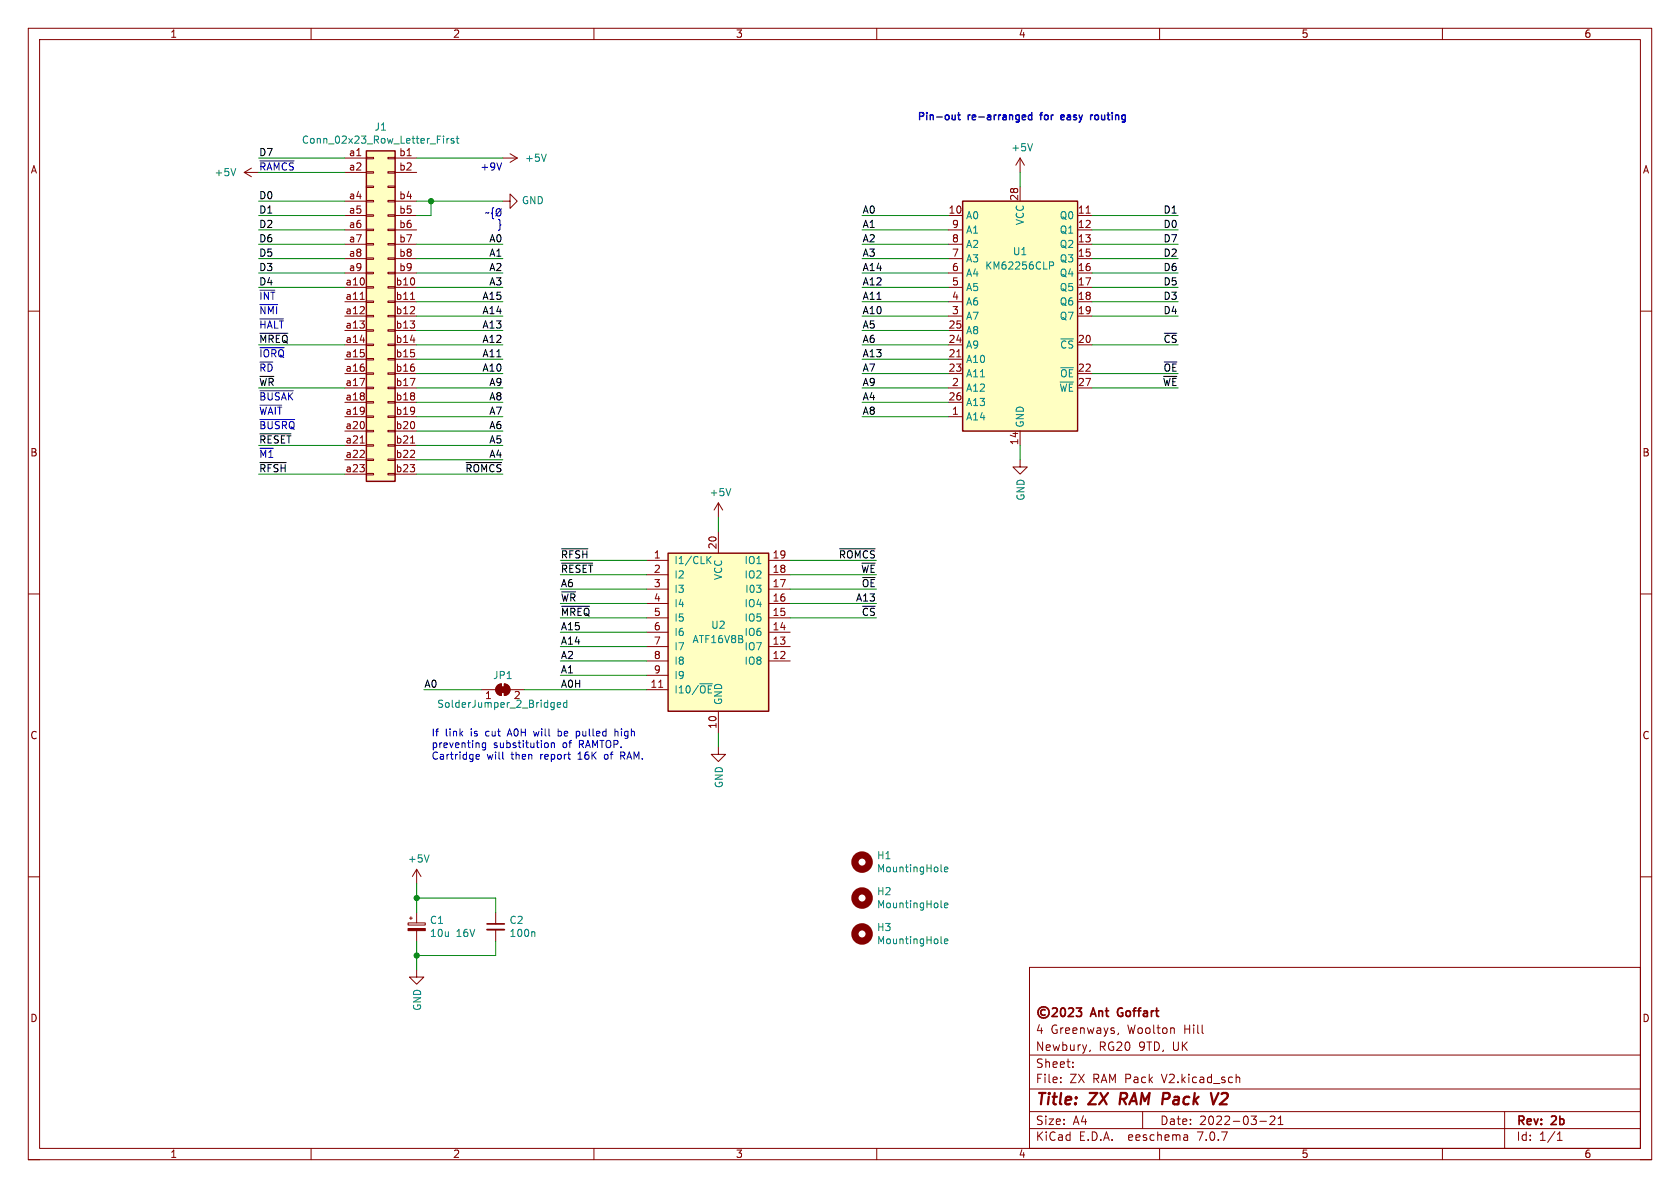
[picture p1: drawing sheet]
<svg xmlns="http://www.w3.org/2000/svg" width="297mm" height="210mm" viewBox="0 0 297 210" stroke-linecap="round" stroke-linejoin="round" font-family="sans-serif">
<g fill="none" stroke="#840000" stroke-width=".18">
<path d="M5 5h287v200h-287zM7 7h283v196h-283zM55 5v2M105 5v2M155 5v2M205 5v2M255 5v2M43.2 30.5l1.2 .7M43.2 30.5h2.5M44.4 29.7l-1.2 .8M61 30.5h3.8M61 27.9h3.8"/>
<path d="M61 38.1h3.8M61 35.6h3.8M64.8 38h1.2v.2h-1.2zM64.8 35.4h1.2v.3h-1.2zM64.8 32.9h1.2v.2h-1.2zM64.8 30.4h1.2v.2h-1.2zM64.8 27.8h1.2v.3h-1.2zM68.6 38h1.2v.2h-1.2zM68.6 35.4h1.2v.3h-1.2zM68.6 32.9h1.2v.2h-1.2zM68.6 30.4h1.2v.2h-1.2zM68.6 27.8h1.2v.3h-1.2z"/>
<path d="M69.8 30.5h3.9M69.8 27.9h3.9M69.8 38.1h3.9M69.8 35.6h3.9M88.9 35.6h1.3v-1.3l1.2 1.3-1.2 1.2v-1.2M88.9 27.9h2.5M90.2 27.2l1.2 .7M91.4 27.9l-1.2 .8M167.6 38.1h2.6M180.3 27.9v2.6M180.3 33v2.6M180.3 27.9l-.7 1.3"/>
<path d="M180.3 27.9l.8 1.3M190.5 38.1h2.5M192 37.7h.7M5 55h2M61 40.6h3.8M61 43.2h3.8M61 45.7h3.8M61 48.3h3.8M61 50.8h3.8M61 53.3h3.8M61 55.9h3.8M61 58.4h3.8"/>
<path d="M63.7 52.9h.7M64.8 58.3h1.2v.2h-1.2zM64.8 55.8h1.2v.2h-1.2zM64.8 53.2h1.2v.3h-1.2zM64.8 50.7h1.2v.2h-1.2zM64.8 48.1h1.2v.3h-1.2zM64.8 45.6h1.2v.2h-1.2zM64.8 43.1h1.2v.2h-1.2zM64.8 40.5h1.2v.3h-1.2zM68.6 58.3h1.2v.2h-1.2zM68.6 55.8h1.2v.2h-1.2zM68.6 53.2h1.2v.3h-1.2z"/>
<path d="M68.6 50.7h1.2v.2h-1.2zM68.6 48.1h1.2v.3h-1.2zM68.6 45.6h1.2v.2h-1.2zM68.6 43.1h1.2v.2h-1.2zM68.6 40.5h1.2v.3h-1.2zM69.8 40.6h3.9M69.8 43.2h3.9M69.8 45.7h3.9M69.8 48.3h3.9M69.8 50.8h3.9M69.8 53.3h3.9M69.8 55.9h3.9"/>
<path d="M69.8 58.4h3.9M72.6 52.9h.7M167.6 40.6h2.6M167.6 43.2h2.6M167.6 45.7h2.6M167.6 48.3h2.6M167.6 50.8h2.6M167.6 53.3h2.6M167.6 55.9h2.6M167.6 58.4h2.6M190.5 40.6h2.5M190.5 43.2h2.5"/>
<path d="M190.5 45.7h2.5M190.5 48.3h2.5M190.5 50.8h2.5M190.5 53.3h2.5M190.5 55.9h2.5M290 55h2M61 73.7h3.8M61 68.6h3.8M61 61h3.8M61 63.5h3.8M61 66h3.8M61 71.1h3.8"/>
<path d="M61 76.2h3.8M61 78.7h3.8M63.7 78.3h.7M64.8 78.6h1.2v.3h-1.2zM64.8 76.1h1.2v.2h-1.2zM64.8 73.5h1.2v.3h-1.2zM64.8 71h1.2v.2h-1.2zM64.8 68.5h1.2v.2h-1.2zM64.8 65.9h1.2v.3h-1.2zM64.8 63.4h1.2v.2h-1.2zM64.8 60.8h1.2v.3h-1.2zM68.6 78.6h1.2v.3h-1.2z"/>
<path d="M68.6 76.1h1.2v.2h-1.2zM68.6 73.5h1.2v.3h-1.2zM68.6 71h1.2v.2h-1.2zM68.6 68.5h1.2v.2h-1.2zM68.6 65.9h1.2v.3h-1.2zM68.6 63.4h1.2v.2h-1.2zM68.6 60.8h1.2v.3h-1.2zM69.8 73.7h3.9M69.8 68.6h3.9M69.8 61h3.9M69.8 63.5h3.9M69.8 66h3.9"/>
<path d="M69.8 71.1h3.9M69.8 76.2h3.9M69.8 78.7h3.9M72.6 78.3h.7M167.6 73.7h2.6M167.6 68.6h2.6M167.6 61h2.6M167.6 63.5h2.6M167.6 66h2.6M167.6 71.1h2.6M169.2 63.1h.7M180.3 76.2v2.5"/>
<path d="M190.5 68.6h2.5M190.5 61h2.5M190.5 66h2.5M61 81.3h3.8M61 83.8h3.8M64.8 83.7h1.2v.2h-1.2zM64.8 81.2h1.2v.2h-1.2zM68.6 83.7h1.2v.2h-1.2zM68.6 81.2h1.2v.2h-1.2zM69.8 81.3h3.9M69.8 83.8h3.9M114.3 99.1h3.8"/>
<path d="M127 88.9l-.8 1.3M127 88.9v2.5M127 94v3.8M127 88.9l.8 1.3M135.9 99.1h3.8M180.3 81.3v1.3h1.3l-1.3 1.2-1.2-1.2h1.2M5 105h2M114.3 116.8h3.8M114.3 114.3h3.8M114.3 111.8h3.8M114.3 109.2h3.8M114.3 106.7h3.8"/>
<path d="M114.3 104.1h3.8M114.3 101.6h3.8M114.3 119.4h3.8M135.9 116.8h3.8M135.9 114.3h3.8M135.9 111.8h3.8M135.9 109.2h3.8M135.9 106.7h3.8M135.9 104.1h3.8M135.9 101.6h3.8M290 105h2M85.1 121.9h2.5"/>
<path d="M88 121.2l.6-.3v2a1.02 1.02 0 0 1-.9-.6 1.02 1.02 0 0 1 .3-1.1zM89.2 120.9a1.02 1.02 0 0 1 1 1 1.02 1.02 0 0 1-1 1zM90.2 121.9h2.5M114.3 121.9h3.8M116.4 121.5h.8M127 132.1v1.3h1.3l-1.3 1.2-1.3-1.2h1.3M127 125.7v3.8M5 155h2M73.7 153.7v2.5M73.7 153.7l-.8 1.2M73.7 153.7l.7 1.2M290 155h2"/>
<path d="M72.1 163.1h3.1v.4h-3.1zM72.4 162.3h.5M72.6 162.1v.5M73.7 171.5v1.2h1.2l-1.2 1.3-1.3-1.3h1.3M73.7 161.3v1.8M73.7 164.5v1.9M87.6 161.3v2M87.6 164.3v2.1M182 171h108v32h-108zM182 199.5h108M182 196.5h108M182 192.5h108"/>
<path d="M182 186.5h108M187.5 191.3v.1M187.5 190.5v.1M189.7 188.6v.1M189.7 187.8v.1M192.7 185.6l-.1 .3M197.7 182.6l-.1 .3M202 196.5v3M218.6 190.5h.5l.1 .9M222.7 198.2h1.2M224.5 197.4l.6-.1 .2 .1 .1 .3-.9 1.1h.9M226 198.8h.8"/>
<path d="M226 197.7l.4-.4v1.5M266 196.5v6.5M5 205h2M55 203v2M105 203v2M155 203v2M205 203v2M209.9 200.7l.1 .9M210 201.5l-.2 .1M210 201h-.2M255 203v2M275.3 201.6h.9"/>
<path d="M275.3 200.5l.4-.4v1.5M290 205h2"/>
</g>
<path d="M198.2 193.2l-.3 2M215.4 193.2l-.9 2M216.3 193.2l-.3 .2M216.9 194.1l-1.3 1.1h1.3" fill="none" stroke="#840000" stroke-width=".4"/>
<g fill="none" stroke="#840000" stroke-width=".3">
<path d="M86.1 163.3h3.1M184.8 178.5a.52 .52 0 0 0-.8 .5 .52 .52 0 0 0 .8 .4M186.1 178.3l.5-.1 .2 .1 .1 .3-.9 1.1h.9M187.6 178.3l.2-.1a.81 .81 0 0 1 .6 .6 .81 .81 0 0 1-.3 .8l-.1 .1a.81 .81 0 0 1-.4-1.4zM188.9 178.3l.6-.1 .2 .1 .1 .3-1 1.1h1M190.3 178.2h.9l-.5 .6 .4 .1v.6l-.2 .2h-.4l-.2-.2M197.7 178.4l-.1 .4 .1 .7"/>
<circle cx="184.5" cy="179" r="1"/>
</g>
<g fill="#840000" stroke="#840000" stroke-width=".18">
<path d="M72.1 164.1h3.1v.4h-3.1z"/>
<path d="M88.4 121.4h1v1h-1z"/>
<path d="M88 121.2l.6-.3v2a1.02 1.02 0 0 1-.9-.6 1.02 1.02 0 0 1 .3-1.1z"/>
<path d="M89.2 120.9a1.02 1.02 0 0 1 1 1 1.02 1.02 0 0 1-1 1z"/>
</g>
<g fill="none" stroke="#008484" stroke-width=".18">
<path d="M41.7 29.8l-.4 1.3M78.4 24v.2M78.4 24.5v.8M79 24.5v.8M79.4 24.5l-.4 .2M80.2 24.5h-.3l-.2 .2 .1 .1 .4 .2v.3h-.5M80.6 24.5h.5M80.8 24v1.1l.3 .2M96.6 27.2l-.5 1.3M182.5 25.4l-.4 1.3M185.5 46.3h.5l.3 .2-.2 .4-.6 .1M125.2 98.9l.5 .7"/>
<path d="M125.7 98.4l-.7 .7M129.2 86.4l-.4 1.2M97.6 124.2l.4 .1M98 124.2v1l-.3 .3M98 125h-.4M98.5 124.6l.6-.1v-.2l-.4-.1-.2 .2 .1 .6h.5M100.2 124.3l-.4-.1-.2 .2 .1 .6h.5M100.2 123.8v1.2M75.9 151.1l-.5 1.3M166.4 153.9l.1 .2M167 153.7l.6-.1-.1-.3h-.4l-.1 .2v.6h.5M94.4 164.7l.2 .2v.7"/>
<path d="M166.4 160.3l.1 .2M166.4 166.6l.1 .2M167 160l.6-.1-.1-.2-.4-.1-.1 .2v.6h.5M167 166.4l.6-.1-.1-.3h-.4l-.1 .2v.6h.5"/>
</g>
<path d="M86.1 164.3h3.1" fill="none" stroke="#840000" stroke-width=".33"/>
<g fill="none" stroke="#840000" stroke-width="1.3">
<circle cx="152.4" cy="152.4" r="1.27"/>
<circle cx="152.4" cy="158.7" r="1.27"/>
<circle cx="152.4" cy="165.1" r="1.27"/>
</g>
<g fill="#ffffc2" stroke="#ffffc2" stroke-width=".18">
<path d="M170.2 35.6h20.3v40.6h-20.3z"/>
<path d="M118.1 97.8h17.8v27.9h-17.8z"/>
<path d="M64.8 26.7h5v58.4h-5z"/>
</g>
<path d="M64.8 26.7h5v58.4h-5zM170.2 35.6h20.3v40.6h-20.3zM118.1 97.8h17.8v27.9h-17.8z" fill="none" stroke="#840000" stroke-width=".25"/>
<path d="M45.9 58.9h5M45.9 76.7h5.5M45.9 81.8h4.7M82.4 81.8h6.3M99.3 97h4.6M99.3 99.6h5.5M148.4 97h6.3M99.3 107.2h4.9" fill="none" stroke="#000" stroke-width=".18"/>
<g fill="none" stroke="#0000c2" stroke-width=".18">
<path d="M45.9 28.4h6.1M86.4 37.6l-.6 .1M87.3 36.7l-.3 .2v.6l-.1 .2 .1 .2v.6l.3 .2M87.9 37l.1-.1a.43 .43 0 0 1 .6 .4v.5a.42 .42 0 0 1-.5 .4 .42 .42 0 0 1-.4-.4v-.5zM88.6 36.9l-.9 1.3M88.7 28.8l-.4 1.3M45.9 53.8h3.2M45.9 56.4h4.2M45.9 74.2h6.2M45.9 61.5h4.3M45.9 71.6h3.9M45.9 69.1h6"/>
<path d="M84.2 133.8l.6-.1-.1-.3h-.4l-.1 .1v.6h.5M85.3 132.5l.3 .1M85.9 131.3v1l-.2 .2M85.9 131.4l-.4-.1-.2 .3 .1 .5h.5M88.9 134.1l.2 .1M94.3 129.3l.3 .8M96.5 131.3l.3 .1 .1 .2v.4l-.4 .2M97.5 131.4l.1-.1 .4 .1v.8M97.5 131.3v.9M98.7 128.8v1.3M98.7 130.1h.3M99 129.3h-.3"/>
<path d="M102 129.3l.4 .1M102.2 134.2h.7M102.3 133.2l-.1 .1M102.4 130l-.4 .1M107 133.4l-.2 .2 .2 .5M108.7 129.4l.2-.1h.3l.1 .8M108.7 128.8v1.3M109.7 132.9v1.3M109.7 133.6h.5M110 133.6l.5 .6"/>
</g>
<path d="M169.5 19.9v1.1l.3 .2M182.4 19.9v1.3M168.9 20.3v.9M168.9 21.1l-.4 .1M169.3 20.3h.5M182.4 20.4l-.4-.1-.2 .3 .1 .5h.5M188 20.3h-.3l-.1 .2v.6l.4 .1M188.2 20.6l-.6 .1M193.2 20.3l-.3 .1M193.8 20.3l-.3 .3v.3l.3 .3" fill="none" stroke="#0000c2" stroke-width=".25"/>
<g fill="none" stroke="#008400" stroke-width=".18">
<path d="M45.7 38.1h15.3M45.7 27.9h15.3M45.7 35.6h15.3M45.7 30.5h15.3M73.7 27.9h15.2M73.7 35.6h15.2M76.2 35.6v2.5h-2.5M152.4 38.1h15.2M180.3 30.5v2.5M193 38.1h15.3M45.7 40.6h15.3M45.7 45.7h15.3"/>
<path d="M45.7 48.3h15.3M45.7 50.8h15.3M45.7 43.2h15.3M73.7 58.4h15.2M73.7 53.3h15.2M73.7 45.7h15.2M73.7 48.3h15.2M73.7 50.8h15.2M73.7 43.2h15.2M73.7 55.9h15.2M152.4 58.4h15.2M152.4 53.3h15.2"/>
<path d="M152.4 40.6h15.2M152.4 45.7h15.2M152.4 48.3h15.2M152.4 50.8h15.2M152.4 43.2h15.2M152.4 55.9h15.2M193 53.3h15.3M193 40.6h15.3M193 45.7h15.3M193 48.3h15.3M193 50.8h15.3M193 43.2h15.3"/>
<path d="M193 55.9h15.3M45.7 68.6h15.3M45.7 61h15.3M45.7 78.7h15.3M73.7 68.6h15.2M73.7 61h15.2M73.7 63.5h15.2M73.7 66h15.2M73.7 71.1h15.2M73.7 73.7h15.2M73.7 78.7h15.2M73.7 76.2h15.2"/>
<path d="M152.4 68.6h15.2M152.4 61h15.2M152.4 63.5h15.2M152.4 66h15.2M152.4 71.1h15.2M152.4 73.7h15.2M180.3 78.7v2.6M193 68.6h15.3M193 61h15.3M193 66h15.3M45.7 83.8h15.3M73.7 83.8h15.2"/>
<path d="M73.7 81.3h15.2M99.1 99.1h15.2M127 91.4v2.6M139.7 99.1h15.2M99.1 109.2h15.2M99.1 116.8h15.2M99.1 114.3h15.2M99.1 111.8h15.2M99.1 119.4h15.2M99.1 101.6h15.2M99.1 106.7h15.2M99.1 104.1h15.2"/>
<path d="M139.7 109.2h15.2M139.7 101.6h15.2M139.7 106.7h15.2M139.7 104.1h15.2M74.9 121.9h10.2M92.7 121.9h21.6M127 129.5v2.6M73.7 156.2v5.1M73.7 158.8h13.9v2.5M73.7 166.4v5.1M87.6 166.4v2.5h-13.9"/>
</g>
<g fill="#008400" stroke="#008400" stroke-width=".18">
<circle cx="73.7" cy="158.8" r=".46"/>
<circle cx="73.7" cy="168.9" r=".46"/>
<circle cx="76.2" cy="35.6" r=".46"/>
</g>
<g font-size="2.8" fill="#840000">
<text x="183" y="195.9">Title:</text>
<text x="192.7" y="195.9">ZX</text>
<text x="198.8" y="195.9">RAM Pack</text>
<text x="216.6" y="195.9">V2</text>
</g>
<g font-size="2.1" fill="#840000">
<text x="183" y="183">4</text>
<text x="183" y="186">Newbury,</text>
<text x="185.7" y="183">Greenways,</text>
<text x="193" y="180.2">Ant</text>
<text x="194.2" y="186">RG20</text>
<text x="198.3" y="180.2">Goffart</text>
<text x="199.4" y="183">Woolton</text>
<text x="201.4" y="186">9TD,</text>
<text x="207.5" y="186">UK</text>
<text x="209.5" y="183">Hill</text>
<text x="183" y="191.7">File:</text>
<text x="183" y="189">Sheet:</text>
<text x="189.1" y="191.7">ZX</text>
<text x="193.2" y="191.7">RAM Pack</text>
<text x="205.7" y="191.7">V2.kicad_sch</text>
<text x="183" y="201.9">KiCad</text>
<text x="183" y="199.1">Size:</text>
<text x="189.7" y="199.1">A4</text>
<text x="190.7" y="201.9">E.D.A.</text>
<text x="199.6" y="201.9">eeschema</text>
<text x="205" y="199.1">Date:</text>
<text x="212" y="201.9">7.0.7</text>
<text x="212" y="199.1">2022-03-21</text>
<text x="268" y="199.3">Rev:</text>
<text x="268" y="201.9">Id:</text>
<text x="272.1" y="201.9">1/1</text>
<text x="274.4" y="199.3">2b</text>
</g>
<g font-size="1.8" fill="#840000">
<text x="30" y="6.9">1</text>
<text x="80" y="6.9">2</text>
<text x="130" y="6.9">3</text>
<text x="180" y="6.9">4</text>
<text x="230" y="6.9">5</text>
<text x="280" y="6.9">6</text>
<text x="61.6" y="27.7">a1</text>
<text x="70.5" y="27.7">b1</text>
<text x="5.3" y="30.9">A</text>
<text x="61.6" y="30.2">a2</text>
<text x="61.6" y="35.3">a4</text>
<text x="70.5" y="30.2">b2</text>
<text x="70.5" y="35.3">b4</text>
<text x="180.1" y="35.6" transform="rotate(-90 180.1 35.6)">28</text>
<text x="290.3" y="30.9">A</text>
<text x="61.6" y="37.8">a5</text>
<text x="61.6" y="40.4">a6</text>
<text x="70.5" y="37.8">b5</text>
<text x="70.5" y="40.4">b6</text>
<text x="167.6" y="37.8">10</text>
<text x="168.2" y="40.4">9</text>
<text x="190.5" y="37.8">11</text>
<text x="190.5" y="40.4">12</text>
<text x="61.6" y="42.9">a7</text>
<text x="61.6" y="45.5">a8</text>
<text x="70.5" y="42.9">b7</text>
<text x="70.5" y="45.5">b8</text>
<text x="168.2" y="45.5">7</text>
<text x="168.2" y="42.9">8</text>
<text x="190.5" y="42.9">13</text>
<text x="190.5" y="45.5">15</text>
<text x="61" y="50.5">a10</text>
<text x="61" y="53.1">a11</text>
<text x="61.6" y="48">a9</text>
<text x="69.9" y="50.5">b10</text>
<text x="69.9" y="53.1">b11</text>
<text x="70.5" y="48">b9</text>
<text x="168.2" y="53.1">4</text>
<text x="168.2" y="50.5">5</text>
<text x="168.2" y="48">6</text>
<text x="190.5" y="48">16</text>
<text x="190.5" y="50.5">17</text>
<text x="190.5" y="53.1">18</text>
<text x="61" y="55.6">a12</text>
<text x="61" y="58.2">a13</text>
<text x="69.9" y="55.6">b12</text>
<text x="69.9" y="58.2">b13</text>
<text x="167.6" y="58.2">25</text>
<text x="168.2" y="55.6">3</text>
<text x="190.5" y="55.6">19</text>
<text x="61" y="60.7">a14</text>
<text x="61" y="63.2">a15</text>
<text x="61" y="65.8">a16</text>
<text x="69.9" y="60.7">b14</text>
<text x="69.9" y="63.2">b15</text>
<text x="69.9" y="65.8">b16</text>
<text x="167.6" y="63.2">21</text>
<text x="167.6" y="65.8">23</text>
<text x="167.6" y="60.7">24</text>
<text x="190.5" y="60.7">20</text>
<text x="190.5" y="65.8">22</text>
<text x="61" y="68.3">a17</text>
<text x="61" y="70.9">a18</text>
<text x="69.9" y="68.3">b17</text>
<text x="69.9" y="70.9">b18</text>
<text x="167.6" y="70.9">26</text>
<text x="168.2" y="68.3">2</text>
<text x="190.5" y="68.3">27</text>
<text x="61" y="73.4">a19</text>
<text x="61" y="75.9">a20</text>
<text x="69.9" y="73.4">b19</text>
<text x="69.9" y="75.9">b20</text>
<text x="168.2" y="73.4">1</text>
<text x="5.3" y="80.9">B</text>
<text x="61" y="78.5">a21</text>
<text x="61" y="81">a22</text>
<text x="61" y="83.6">a23</text>
<text x="69.9" y="78.5">b21</text>
<text x="69.9" y="81">b22</text>
<text x="69.9" y="83.6">b23</text>
<text x="180.1" y="78.8" transform="rotate(-90 180.1 78.8)">14</text>
<text x="290.3" y="80.9">B</text>
<text x="115.5" y="98.8">1</text>
<text x="115.5" y="101.3">2</text>
<text x="126.7" y="97.2" transform="rotate(-90 126.7 97.2)">20</text>
<text x="136.5" y="101.3">18</text>
<text x="136.5" y="98.8">19</text>
<text x="115.5" y="103.9">3</text>
<text x="115.5" y="106.4">4</text>
<text x="136.5" y="106.4">16</text>
<text x="136.5" y="103.9">17</text>
<text x="115.5" y="109">5</text>
<text x="115.5" y="111.5">6</text>
<text x="136.5" y="111.5">14</text>
<text x="136.5" y="109">15</text>
<text x="115.5" y="114">7</text>
<text x="115.5" y="116.6">8</text>
<text x="115.5" y="119.1">9</text>
<text x="136.5" y="116.6">12</text>
<text x="136.5" y="114">13</text>
<text x="114.9" y="121.7">11</text>
<text x="5.3" y="130.9">C</text>
<text x="126.7" y="128.9" transform="rotate(-90 126.7 128.9)">10</text>
<text x="290.3" y="130.9">C</text>
<text x="5.3" y="180.9">D</text>
<text x="290.3" y="180.9">D</text>
<text x="30" y="204.9">1</text>
<text x="80" y="204.9">2</text>
<text x="130" y="204.9">3</text>
<text x="180" y="204.9">4</text>
<text x="230" y="204.9">5</text>
<text x="280" y="204.9">6</text>
</g>
<g font-size="1.8" fill="#008484">
<text x="66.1" y="23.3">J1</text>
<text x="53.3" y="25.6">Conn_02x23_Row_Letter_First</text>
<text x="92.7" y="28.8">+5V</text>
<text x="178.7" y="26.9">+5V</text>
<text x="37.8" y="31.3">+5V</text>
<text x="92.2" y="36.3">GND</text>
<text x="170.7" y="39">A0</text>
<text x="170.7" y="41.5">A1</text>
<text x="181.2" y="39.9" transform="rotate(-90 181.2 39.9)">VCC</text>
<text x="187.2" y="39">Q0</text>
<text x="187.2" y="41.5">Q1</text>
<text x="170.7" y="46.6">A3</text>
<text x="170.7" y="44">A2</text>
<text x="174.1" y="47.9">KM62256CLP</text>
<text x="179" y="45.3">U1</text>
<text x="187.2" y="44">Q2</text>
<text x="187.2" y="46.6">Q3</text>
<text x="170.7" y="51.7">A5</text>
<text x="170.7" y="49.1">A4</text>
<text x="187.2" y="49.1">Q4</text>
<text x="187.2" y="51.7">Q5</text>
<text x="170.7" y="59.3">A8</text>
<text x="170.7" y="56.7">A7</text>
<text x="170.7" y="54.2">A6</text>
<text x="187.2" y="54.2">Q6</text>
<text x="187.2" y="56.7">Q7</text>
<text x="170.7" y="64.4">A10</text>
<text x="170.7" y="61.8">A9</text>
<text x="187.3" y="61.8">~{CS}</text>
<text x="170.7" y="69.4">A12</text>
<text x="170.7" y="66.9">A11</text>
<text x="170.7" y="72">A13</text>
<text x="187.2" y="69.4">~{WE}</text>
<text x="187.3" y="66.9">~{OE}</text>
<text x="170.7" y="74.5">A14</text>
<text x="181.2" y="75.7" transform="rotate(-90 181.2 75.7)">GND</text>
<text x="125.3" y="87.9">+5V</text>
<text x="181.3" y="88.6" transform="rotate(-90 181.3 88.6)">GND</text>
<text x="119.1" y="99.9">I1/CLK</text>
<text x="131.5" y="99.9">IO1</text>
<text x="119.1" y="102.5">I2</text>
<text x="119.1" y="105">I3</text>
<text x="119.1" y="107.5">I4</text>
<text x="127.9" y="102.6" transform="rotate(-90 127.9 102.6)">VCC</text>
<text x="131.5" y="107.5">IO4</text>
<text x="131.5" y="102.5">IO2</text>
<text x="131.6" y="105">I03</text>
<text x="119.1" y="110.1">I5</text>
<text x="119.1" y="112.6">I6</text>
<text x="122.3" y="113.9">ATF16V8B</text>
<text x="125.6" y="111.4">U2</text>
<text x="131.5" y="112.6">IO6</text>
<text x="131.5" y="110.1">IO5</text>
<text x="119.1" y="115.2">I7</text>
<text x="119.1" y="117.7">I8</text>
<text x="131.5" y="117.7">IO8</text>
<text x="131.5" y="115.2">IO7</text>
<text x="77.2" y="125.3">SolderJumper_2_Bridged</text>
<text x="85.7" y="123.9">1</text>
<text x="87.1" y="120.2">JP1</text>
<text x="90.7" y="123.9">2</text>
<text x="119.1" y="122.8">I10/~{OE}</text>
<text x="119.1" y="120.2">I9</text>
<text x="127.9" y="124.7" transform="rotate(-90 127.9 124.7)">GND</text>
<text x="128" y="139.4" transform="rotate(-90 128 139.4)">GND</text>
<text x="72" y="152.7">+5V</text>
<text x="154.9" y="152.1">H1</text>
<text x="154.9" y="154.4">MountingHole</text>
<text x="154.9" y="158.4">H2</text>
<text x="154.9" y="160.8">MountingHole</text>
<text x="75.9" y="163.5">C1</text>
<text x="75.9" y="165.8">10u</text>
<text x="80.6" y="165.8">16V</text>
<text x="90" y="163.5">C2</text>
<text x="90" y="165.8">100n</text>
<text x="154.9" y="164.8">H3</text>
<text x="154.9" y="167.1">MountingHole</text>
<text x="74.7" y="178.8" transform="rotate(-90 74.7 178.8)">GND</text>
</g>
<g font-size="1.8" fill="#0000c2">
<text x="161.9" y="21.3">Pin-out</text>
<text x="171" y="21.3">re-arranged</text>
<text x="184.4" y="21.3">for</text>
<text x="188.5" y="21.3">easy</text>
<text x="194.2" y="21.3">routing</text>
<text x="45.7" y="30.2">~{RAMCS}</text>
<text x="84.8" y="30.2">+9V</text>
<text x="87.9" y="40.4">}</text>
<text x="45.7" y="53.1">~{INT}</text>
<text x="45.7" y="55.6">~{NMI}</text>
<text x="45.7" y="58.2">~{HALT}</text>
<text x="45.7" y="63.3">~{IORQ}</text>
<text x="45.7" y="65.8">~{RD}</text>
<text x="45.7" y="70.9">~{BUSAK}</text>
<text x="45.7" y="76">~{BUSRQ}</text>
<text x="45.7" y="73.4">~{WAIT}</text>
<text x="45.7" y="81">~{M1}</text>
<text x="76.2" y="130.3">If</text>
<text x="78.7" y="130.3">link</text>
<text x="83.3" y="130.3">is</text>
<text x="86.1" y="130.3">cut</text>
<text x="90.3" y="130.3">A0H</text>
<text x="95.1" y="130.3">will</text>
<text x="99.5" y="130.3">be</text>
<text x="102.9" y="130.3">pulled</text>
<text x="109.9" y="130.3">high</text>
<text x="76.2" y="132.3">preventing</text>
<text x="76.2" y="134.4">Cartridge</text>
<text x="86.1" y="134.4">will</text>
<text x="87.2" y="132.3">substitution</text>
<text x="90.5" y="134.4">then</text>
<text x="95.8" y="134.4">report</text>
<text x="99.6" y="132.3">of</text>
<text x="102.6" y="132.3">RAMTOP.</text>
<text x="102.7" y="134.4">16K</text>
<text x="107.5" y="134.4">of</text>
<text x="110.6" y="134.4">RAM.</text>
</g>
<g font-size="1.8">
<text x="45.7" y="27.7">D7</text>
<text x="45.7" y="35.3">D0</text>
<text x="45.7" y="37.8">D1</text>
<text x="45.7" y="40.4">D2</text>
<text x="152.4" y="37.8">A0</text>
<text x="152.4" y="40.4">A1</text>
<text x="205.6" y="40.4">D0</text>
<text x="205.6" y="37.8">D1</text>
<text x="45.7" y="48">D3</text>
<text x="45.7" y="42.9">D6</text>
<text x="45.7" y="45.5">D5</text>
<text x="86.4" y="42.9">A0</text>
<text x="86.4" y="45.5">A1</text>
<text x="86.4" y="48">A2</text>
<text x="152.4" y="42.9">A2</text>
<text x="152.4" y="48">A14</text>
<text x="152.4" y="45.5">A3</text>
<text x="205.6" y="45.5">D2</text>
<text x="205.6" y="42.9">D7</text>
<text x="205.6" y="48">D6</text>
<text x="45.7" y="50.5">D4</text>
<text x="85.2" y="53.1">A15</text>
<text x="86.4" y="50.5">A3</text>
<text x="152.4" y="50.5">A12</text>
<text x="152.4" y="53.1">A11</text>
<text x="205.6" y="50.5">D5</text>
<text x="205.6" y="53.1">D3</text>
<text x="85.2" y="55.6">A14</text>
<text x="85.2" y="58.2">A13</text>
<text x="152.4" y="58.2">A5</text>
<text x="152.4" y="55.6">A10</text>
<text x="205.6" y="55.6">D4</text>
<text x="45.7" y="60.7">~{MREQ}</text>
<text x="85.2" y="63.2">A11</text>
<text x="85.2" y="65.8">A10</text>
<text x="85.2" y="60.7">A12</text>
<text x="152.4" y="65.8">A7</text>
<text x="152.4" y="63.2">A13</text>
<text x="152.4" y="60.7">A6</text>
<text x="205.6" y="60.7">~{CS}</text>
<text x="205.6" y="65.8">~{OE}</text>
<text x="45.7" y="68.3">~{WR}</text>
<text x="86.4" y="68.3">A9</text>
<text x="86.4" y="70.9">A8</text>
<text x="152.4" y="70.9">A4</text>
<text x="152.4" y="68.3">A9</text>
<text x="205.5" y="68.3">~{WE}</text>
<text x="86.4" y="75.9">A6</text>
<text x="86.4" y="73.4">A7</text>
<text x="152.4" y="73.4">A8</text>
<text x="45.7" y="78.5">~{RESET}</text>
<text x="45.7" y="83.6">~{RFSH}</text>
<text x="82.2" y="83.6">~{ROMCS}</text>
<text x="86.4" y="81">A4</text>
<text x="86.4" y="78.5">A5</text>
<text x="99.1" y="101.3">~{RESET}</text>
<text x="99.1" y="98.8">~{RFSH}</text>
<text x="148.2" y="98.8">~{ROMCS}</text>
<text x="152.1" y="101.3">~{WE}</text>
<text x="99.1" y="103.9">A6</text>
<text x="99.1" y="106.4">~{WR}</text>
<text x="151.2" y="106.4">A13</text>
<text x="152.3" y="103.9">~{OE}</text>
<text x="99.1" y="109">~{MREQ}</text>
<text x="99.1" y="111.5">A15</text>
<text x="152.3" y="109">~{CS}</text>
<text x="99.1" y="116.6">A2</text>
<text x="99.1" y="114">A14</text>
<text x="99.1" y="119.1">A1</text>
<text x="74.9" y="121.7">A0</text>
<text x="99.1" y="121.7">A0H</text>
</g>
</svg>
